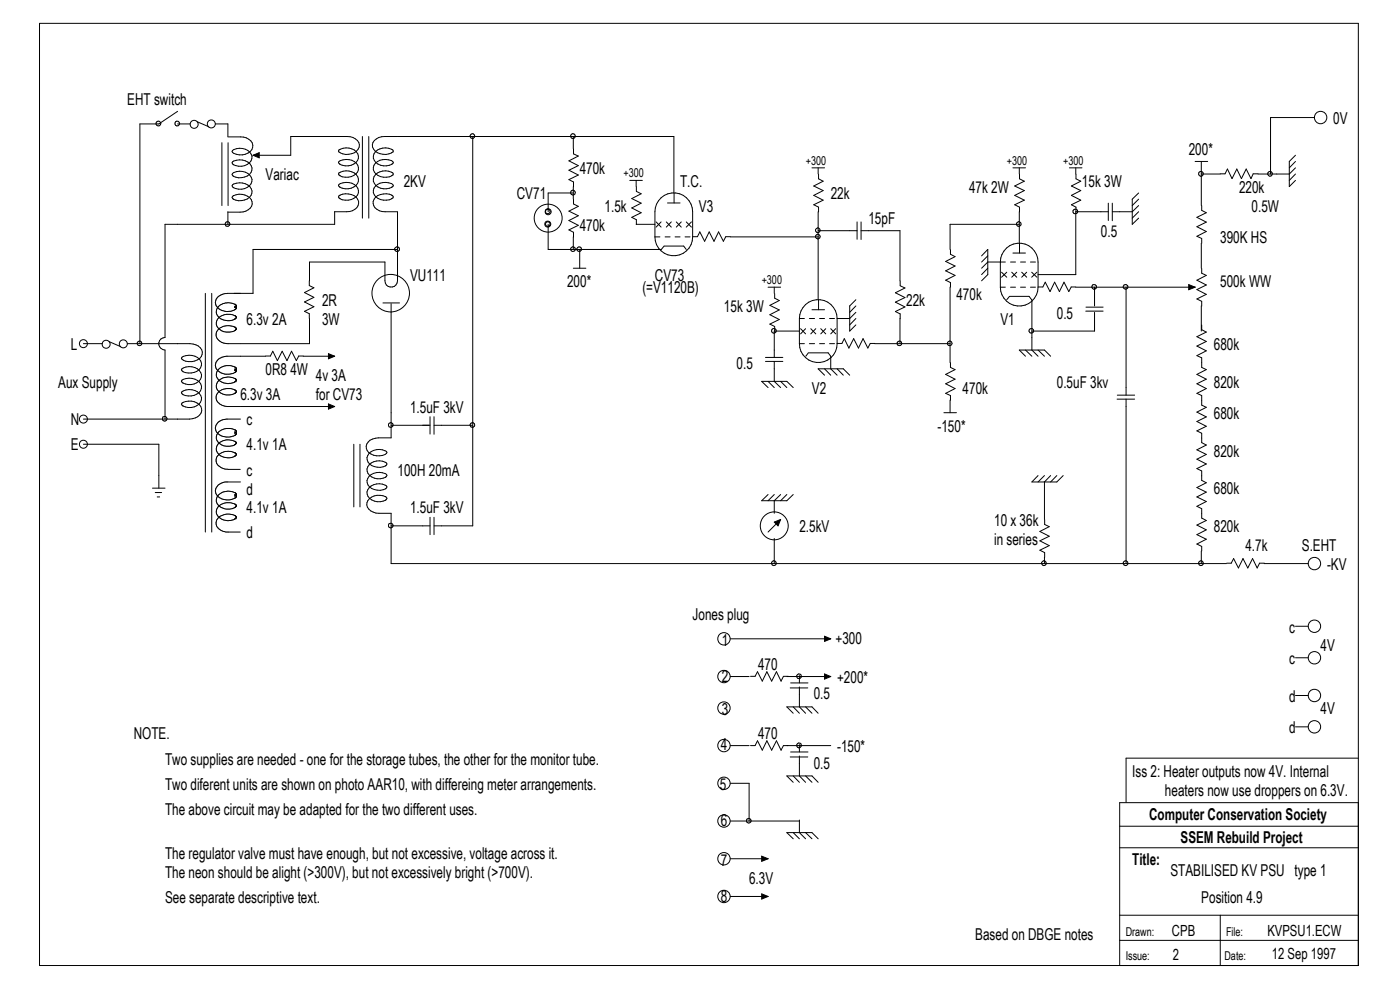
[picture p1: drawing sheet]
<svg xmlns="http://www.w3.org/2000/svg" width="297mm" height="210mm" viewBox="0 0 297 210" stroke-linecap="round" stroke-linejoin="round" font-family="sans-serif">
<g fill="none" stroke="#000" stroke-width=".21">
<path d="M8.4 5h279.8v199.8h-279.8zM37.7 23.6l-4 2.7h-4v46.6M37.7 26.3h2.6M41.8 25.8l2.5 1.1M45.7 26.3h2.6v2.7M47.1 30.3v13.3M48.3 29h2.8a2.44 2.44 0 0 1 2.5 1.8 2.3 2.3 0 0 1-2.8 2.1 1.57 1.57 0 0 1-1.6-.8 2.53 2.53 0 0 1 3.4-.2 1.73 1.73 0 0 1 .8 1.9 1.73 1.73 0 0 1-1.5 1.3 3.3 3.3 0 0 1-2.5-.2M48.4 30.3v13.3M49.6 34.9l-.4-.4a2.54 2.54 0 0 1 2.9-.4 1.73 1.73 0 0 1 1.4 1.8 1.73 1.73 0 0 1-1.6 1.6 3.1 3.1 0 0 1-2.5-.1M49.6 37.4l-.4-.4a2.53 2.53 0 0 1 3.4-.2 1.73 1.73 0 0 1 .8 1.8 1.73 1.73 0 0 1-1.5 1.4 3.3 3.3 0 0 1-2.5-.2M49.6 39.8l-.4-.4a2.54 2.54 0 0 1 2.9-.4 1.73 1.73 0 0 1 1.4 1.8 1.73 1.73 0 0 1-1.6 1.6 3.1 3.1 0 0 1-2.5-.2M53.7 32.9h8v-3.9h11.9a2.48 2.48 0 0 1 2.6 1.7 2.18 2.18 0 0 1-2.2 2 2.4 2.4 0 0 1-2.2-.7 2.49 2.49 0 0 1 2.8-.4 1.76 1.76 0 0 1 1.4 1.8 1.76 1.76 0 0 1-1.5 1.7 3.3 3.3 0 0 1-2.4-.3"/>
<path d="M53.7 32.9l1.3-.5v1.1zM72.2 34.8l-.4-.3a2.8 2.8 0 0 1 4.1 .6 1.75 1.75 0 0 1-1.4 2.4 3.3 3.3 0 0 1-2.4-.2M72.2 37.3l-.4-.4a2.49 2.49 0 0 1 2.8-.5 1.76 1.76 0 0 1 1.4 1.8 1.76 1.76 0 0 1-1.5 1.7 3.3 3.3 0 0 1-2.4-.2M72.2 39.7l-.4-.4a2.8 2.8 0 0 1 4.1 .6 1.75 1.75 0 0 1-1.4 2.4 3.3 3.3 0 0 1-2.4-.2M76.9 29v17.3M78.2 29v17.3M83.1 32.4l.3-.4a2.49 2.49 0 0 0-2.8-.4 1.76 1.76 0 0 0-1.4 1.8 1.76 1.76 0 0 0 1.5 1.7 3.3 3.3 0 0 0 2.5-.3M83.1 34.8l.3-.3a2.8 2.8 0 0 0-4.1 .6 1.94 1.94 0 0 0 2.1 2.5l1.2-.1 .6-.2M83.1 37.3l.3-.4a2.49 2.49 0 0 0-2.8-.5 1.76 1.76 0 0 0-1.4 1.8 1.76 1.76 0 0 0 1.5 1.7 3.3 3.3 0 0 0 2.5-.2M83.1 39.7l.3-.4a2.8 2.8 0 0 0-4.1 .6 1.94 1.94 0 0 0 2.1 2.6l1.2-.1 .6-.3M83.1 32.4a2.97 2.97 0 0 1-4.1-1.2 2.12 2.12 0 0 1 2.6-2.2h61.4v14.1M100.3 29v82.5h-8.2"/>
<path d="M121.6 29v2.6M121.6 39.6v2.6M121.7 31.6v1l1 .5-2 1 2 1-2 1 2 1-2 1 1 .5v1M133.6 38.3h2.7M135 38.3v2.3l1 .5-2 1 2 1-2 1 2 1-2 1 1 .5v1M172.3 35.6h2.6M173.6 35.6v1.3M173.7 37v.9l.9 .5-2 1.1 2 .9-2 1 2 1.1-2 .9 1.1 .5v1.1M214.9 35.6h2.7M216.2 35.6v1.3M216.3 37v.9l1 .5-2 1.1 2 .9-2 1 2 1.1-2 .9 1 .5v1.1M226.9 35.6h2.6"/>
<path d="M228.2 35.6v1.3M228.3 37v.9l1 .5-2 1.1 2 .9-2 1 2 1.1-2 .9 1 .5v1.1M253.5 34.2h2.7M254.8 34.2v9.4M254.8 36.9h4.1M258.9 36.9h1l.5-1 1 2 1-2 1 2 1-2 1 2 .5-1h1M274.8 35.6l-1.3 1.3h-6.6M274.8 32.9l-1.3 1.3v5.4l1.3-1.3M274.8 36.9l-1.3 1.4M274.8 34.2l-1.3 1.4M278.8 24.9h-9.3v12M48.3 44.9v2.7"/>
<path d="M49.5 41.5a2.84 2.84 0 0 1 4 1.3 2.11 2.11 0 0 1-2.6 2.2h-2.6M49.6 41.5l-.4 .4 .4 .3M65.6 59.6v1l1 .4-2 1.1 2 1-2 1 2 1-2 .9 1 .5v1.1M71 44.9v2.7h-36v24a1.33 1.33 0 0 0-1.3 1.3 1.33 1.33 0 0 0 1.3 1.4v14.6M72.1 41.4a2.9 2.9 0 0 1 4 1.3 2.11 2.11 0 0 1-2.6 2.2h-2.5M72.2 41.4l-.4 .4 .4 .3M83.1 41.4l.3 .4-.3 .3M83.1 41.4a2.9 2.9 0 0 0-3.9 1.3 2.11 2.11 0 0 0 2.5 2.2h2.6M84.3 44.9v14.7a1.33 1.33 0 0 1-1.3 1.3 1.33 1.33 0 0 1-1.3-1.3v-4h-16v4M84.3 52.9h-30.6v9.3h-5.4a2.28 2.28 0 0 0-2.6 2.1 2.72 2.72 0 0 0 3.9 1.5l.2-.1M116.3 47.6v5.3h24l.6-.7M121.6 40.9h-5.3v4"/>
<path d="M121.6 56.9h2.7M121.6 50.2v2.7M121.7 42.3v1l1 .5-2 1 2 1-2 1 2 1-2 1 1 .5v1M123 52.9v4M135 47.6h3.9M138.9 50.2h1.1M138.9 50.2a4 4 0 0 0 4 4 4 4 0 0 0 4-4M138.9 50.2v-5.3a4 4 0 0 1 4-4 4 4 0 0 1 4 4v5.3M139.2 47.1l1.1 1.1M140.3 47.1l-1.1 1.1M140.9 52.2h4.1l.6 .7M141.1 50.2h1.1"/>
<path d="M141.4 47.1l1 1.1M141.6 43.1h2.7M142.4 47.1l-1 1.1M143.2 50.2h1.1M143.5 47.1l1 1.1M144.5 47.1l-1 1.1M145.3 50.2h1.1M145.6 47.1l1.1 1.1M146.7 47.1l-1.1 1.1M147 50.2h1l.5-1 1 2 1-2 1 2 .9-2 1.1 2 .5-1h19.6M173.6 44.9v18.7M173.6 48.9h8.2"/>
<path d="M181.8 47.1v3.7M182.7 48.9h8.2v10.7M182.7 47.1v3.7M191 59.6v1l1 .5-2.1 1 2.1 1-2.1 1 2.1 1-2.1 1 1.1 .5v1M201.6 53v.9l1 .5-2 1.1 2 .9-2 1 2 1-2 1 1 .5v1M208.2 54.3l1.3-1.4v5.4l-1.3 1.3M209.5 54.3l-1.3 1.3M209.5 56.9l-1.3 1.4M212.5 57.7l1.1 1.1M213.3 55.6h-3.8l-1.3 1.3M213.5 52.6a4 4 0 0 1 4.3-.7 4 4 0 0 1 2.4 3.7v5.3a4 4 0 0 1-4 4 4 4 0 0 1-4-4v-5.3a4 4 0 0 1 1.3-3zM213.6 57.7l-1.1 1.1"/>
<path d="M214.4 55.6h1M214.6 57.7l1.1 1.1M214.9 53.7h2.7M215.7 57.7l-1.1 1.1M216.2 47.6h-14.7v5.3M216.2 44.9v6.7M216.3 51.6v2.1M216.5 55.6h1.1M216.7 57.7l1.1 1.1M217.8 57.7l-1.1 1.1M218.6 55.6h1.1M218.9 57.7l1.1 1.1"/>
<path d="M220 57.7l-1.1 1.1M235.1 44.9h-6.9v13.4h-8M235.1 43.1v3.7M236 43.1v3.7M241.6 43.6l-1.4 1.3h-4.2M241.6 40.9l-1.4 1.3v5.4l1.4-1.3M241.6 44.9l-1.4 1.4M241.6 42.2l-1.4 1.4M254.8 51.6v5.3M254.9 43.6v1l1 .5-2 1 2 1-2 1 2 1-2 1 1 .5v1M254.9 56.9v1.1l1 .4-2 1 2 1.1-2 .9 2 1-2 1 1 .5v1M17.7 72.9h4"/>
<path d="M23.2 72.5l2.4 1M27 72.9h13.3a2.26 2.26 0 0 1 2.6 2.2 2.72 2.72 0 0 1-3.5 1.5l-.5-.2M38.9 76.4l-.4-.4a2.71 2.71 0 0 1 4.3 1.1 2.47 2.47 0 0 1-3.5 1.9l-.6-.2M38.9 78.8l-.4-.4a2.67 2.67 0 0 1 4.3 1.1 2.47 2.47 0 0 1-3.5 1.9l-.6-.2M43.6 62.2v50.7M44.9 62.2v50.7M49.7 65l.4 .2a.34 .34 0 0 1-.4 .5M49.7 65.2l.4-.3-.3-.4a3.4 3.4 0 0 0-2.4-.1 1.77 1.77 0 0 0-1.5 1.8 1.77 1.77 0 0 0 1.6 1.7 3.1 3.1 0 0 0 2.4-.2M49.7 78.6l.4-.3-.1-.3a2.85 2.85 0 0 0-4 1 1.84 1.84 0 0 0 1.5 2.2l1.5 .1 .9-.3M49.7 78.3l.3 .1M49.7 69.4h.1M49.8 69.4l.3 .3"/>
<path d="M49.9 67.6l.2-.4a2.82 2.82 0 0 0-4.1 .9 1.92 1.92 0 0 0 2 2.3h1.2l.7-.3M49.9 67.6l-.2 .1M49.9 65h.1M49.9 78.5h.1M50 67.6h.1M50 67.1h.1M50 78.4h.1M50 78.4l.1 .4-.4 .2M50.1 67.1v.1M50.1 67.4v.1M50.1 78.3v.1M50.1 64.9h.1"/>
<path d="M50.1 69.7h.1M50.1 69.7v.2l-.4 .2M56.3 75.6h-8.3a2.12 2.12 0 0 0-2.2 2.3 2.88 2.88 0 0 0 4 1.1M56.3 75.5h1.1l.5-1 .9 2 1.1-2 1 2 .9-2 1.1 2 .5-1h.9M64.3 75.6h6.7M65.7 67.6v5.3h-17.5a2.05 2.05 0 0 1-2.3-2.5 2.91 2.91 0 0 1 3.9-1M69.7 75l1.3 .6-1.3 .5zM81.2 64.3h3.6M83 64.4v28.5a7 7 0 0 0-4.5 .5 1.73 1.73 0 0 0-.8 1.8 1.73 1.73 0 0 0 1.5 1.4 3.7 3.7 0 0 0 2.5-.2M162.4 76.7h3.7M162.4 75.8h3.7M162.9 60.9h2.7"/>
<path d="M164.3 60.9v1.3M164.3 76.7v4.2l1.3 1.3M164.3 62.3v.9l1 .6-2 1 2 .9-2 1.1 2 1-2 .9 1 .6v1M169.6 67.6h1M169.6 72.9h1M169.6 67.6a4 4 0 0 1 4-4 4 4 0 0 1 4 4M169.6 67.6v5.3M169.6 70.2h-5.3v5.6M169.8 69.7l1.1 1.1M170.9 69.7l-1.1 1.1M171.5 74.8l-.6 .8M171.6 74.8h4.1l.5 .8v2.6l1.4 1.4"/>
<path d="M171.7 67.6h1.1M171.7 72.9h1.1M172 69.7l1.1 1.1M172.3 65.7h2.6M173.1 69.7l-1.1 1.1M173.7 63.6v2.1M173.9 67.6h1M173.9 72.9h1M174.1 69.7l1.1 1.1M174.9 79.6l-1.3-1.4h5.3l1.4 1.4M174.9 78.2l1.3 1.4M175.2 69.7l-1.1 1.1"/>
<path d="M176 67.6h1M176 72.9h1M176.2 69.7l1.1 1.1M177.3 69.7l-1.1 1.1M177.6 67.6v5.3a4 4 0 0 1-4 4 4 4 0 0 1-4-4M177.6 72.9h1l.5-1.1 1 2 1-2 1 2 1-2 1 2 .5-.9h1M177.6 78.2l1.3 1.4M181.6 66.3l-1.3 1.3h-2.7M181.6 63.6l-1.3 1.3v5.3l1.3-1.3M181.6 67.6l-1.3 1.3M181.6 64.9l-1.3 1.4M185.6 72.9h15.9"/>
<path d="M190.9 67.6v5.3M201.5 60.9v16M201.6 76.9v1l1 .5-2 1 2 1-2 1 2 1-2 1 1 .5v1M212.2 60.9h1.1M214.2 62.9l-.6 .7M214.2 62.9h4.1l.6 .7M214.4 60.9h1M216.5 60.9h1.1M217.6 75.6l-1.4-1.3h5.4l1.3 1.3M217.6 74.3l1.3 1.3M218.6 60.9h1.1M218.9 63.6v10.7l1.3 1.3"/>
<path d="M220.2 74.3l1.4 1.3M220.3 60.9h.9l.5-1 1.1 1.9 .9-1.9 1 1.9 1-1.9 1 1.9 .5-.9h1M228.2 60.9h25.3M230.3 66h3.7M230.4 65.2h3.6M232.2 66.3v3.9h-13.3M232.2 60.9v4M238.9 60.9v22.9M252.2 60.4l1.3 .5-1.3 .6zM254.8 64.9v5.3M254.9 68.9v1l1 .5-2 1 2 1-2 1 2 1-2 1 1 .5v2l1 .5-2 1 2 1-2 1 2 1-2 1 1 .5v2l1 .5-2 1 2 1-2 1 2 1-2 1 1 .5v2l1 .5-2 1 2 1-2 1 2 1-2 1 1 .5v2l1 .5-2 1 2 1-2 1 2 1-2 1 1 .5v2l1 .5-2 1 2 1-2 1 2 1-2 1 1 .5v1M17.7 94.2h16v9.3"/>
<path d="M38.8 85.4a2.84 2.84 0 0 1 4 1.3 1.99 1.99 0 0 1-1.9 2.1l-23.2 .1M38.9 81.2l-.4-.3a2.71 2.71 0 0 1 4.3 1.1 2.23 2.23 0 0 1-2.9 2l-1.2-.3M38.9 83.7l-.4-.4a2.67 2.67 0 0 1 4.3 1.1 2.47 2.47 0 0 1-3.5 1.9l-.6-.2M38.9 85.3l-.4 .4 .4 .4M49.7 81l.4-.3a1.61 1.61 0 0 0-2-.7 1.98 1.98 0 0 0-2.1 2.5 2.82 2.82 0 0 0 3.9 .9M49.7 94.3l.4-.3v-.1a2.71 2.71 0 0 0-2.7-.4 1.77 1.77 0 0 0-1.5 1.8 1.77 1.77 0 0 0 1.6 1.7 3.1 3.1 0 0 0 2.4-.2M49.7 91.6l.4 .3v.2l-.4 .3M49.7 82.7h.1M49.7 96l.1 .1M49.8 82.7a3 3 0 0 0-3.9 1.1 1.93 1.93 0 0 0 1.8 2.3l23.3 .1M49.8 82.7l.3 .2v.2l-.4 .3M49.8 96.1l.3 .2-.1 .3"/>
<path d="M49.8 96.1a2.79 2.79 0 0 0-4 1.4 2.08 2.08 0 0 0 2.4 2l2.8 .1M49.9 93.6h.1M49.9 80.3h.1M49.9 83.4h.1M49.9 94.2h.1M50 96.1h.1M50 96.6l-.3 .2M50 96.6h.1M50 92.2h.1M50.1 80.8h.1M50.1 91.4l-.1-.1a2.92 2.92 0 0 0-4 1 1.92 1.92 0 0 0 2 2.4l1.2-.1 .7-.3M50.1 80.5h.1"/>
<path d="M50.1 83.2h.1M50.1 91.4h.1M50.1 91.7h.1M50.1 92.1v.1M50.1 94.1h.1M50.1 91.4v.2l-.4 .3M51 88.9h-3a2.03 2.03 0 0 0-2.3 2.1 2.69 2.69 0 0 0 3.6 1.5l.5-.1M69.7 85.7l1.3 .5-1.3 .6zM75.1 94.2v13.3M76.4 94.2v13.3M81.7 96.4l.4-.4a2.54 2.54 0 0 0-2.9-.5 1.73 1.73 0 0 0-1.4 1.8 1.73 1.73 0 0 0 1.6 1.7 3.1 3.1 0 0 0 2.5-.2M81.7 98.8l.4-.4a2.53 2.53 0 0 0-3.4-.2 1.73 1.73 0 0 0-.8 1.9 1.73 1.73 0 0 0 1.5 1.3 3.3 3.3 0 0 0 2.5-.2"/>
<path d="M83 90.2h8.2M91.2 88.4v3.7M92.1 90.2h8.2M92.1 88.4v3.7M162.9 82.2l-1.3-1.3h5.3l1.4 1.3M162.9 80.9l1.4 1.3M165.6 80.9l1.3 1.3M200.2 87.5h2.7M201.5 84.9v2.6M237 84.7h3.7M237 83.8h3.7M238.9 84.7v34.8"/>
<path d="M32.3 103.5h2.7M32.9 104.5h1.4M33.4 105.4h.5M46.1 105.2a1.83 1.83 0 0 0 1.7 2.7 3.3 3.3 0 0 0 2.1-.2M46.1 105.2a3 3 0 0 1 3.8-.6l.2 .3-.4 .3M46.1 105.2a3.2 3.2 0 0 0 3.7 .5M49.7 104.9a.34 .34 0 0 1 .4 .5M49.7 109.3h.1M49.8 109.3l.3 .5-.4 .3M49.8 109.3a2.9 2.9 0 0 0-3.9 1.3 1.98 1.98 0 0 0 2 2.3h3.1M49.9 105.2h.1M49.9 110h.1"/>
<path d="M49.9 105.6l-.1 .1M50 107.1l-.2-.2a2.93 2.93 0 0 0-3.8 1.1 1.64 1.64 0 0 0 1.1 2.2 3.5 3.5 0 0 0 2.8-.1M50 107.1h.1M50 107.1h.1a.36 .36 0 0 1-.4 .6M50.1 105h.1M50.1 109.9h.1M50.1 105.4v.1M50.1 105.5l-.4 .2M51 102.2h-3.2a2.04 2.04 0 0 0-2 2.3l.3 .7M81.7 105.3l.4 .4-.4 .4M81.7 101.2l.4-.4a2.54 2.54 0 0 0-2.9-.4 1.73 1.73 0 0 0-1.4 1.8 1.73 1.73 0 0 0 1.6 1.6 3.1 3.1 0 0 0 2.5-.1M81.7 103.7l.4-.4a2.53 2.53 0 0 0-3.4-.2 1.73 1.73 0 0 0-.8 1.8 1.73 1.73 0 0 0 1.5 1.4 3.3 3.3 0 0 0 2.5-.2"/>
<path d="M81.8 105.4a2.84 2.84 0 0 0-3.9 1.2 2.05 2.05 0 0 0 1.9 2.2l3.2 .1v10.6h177.2M83 111.5h8.2M91.2 109.7v3.7M92.1 109.7v3.7M162.9 104.9l-1.3 1.3h5.3l1.4-1.3M164.3 114.2v5.3M164.3 104.9l-1.4 1.3M164.3 110.7l1.3-.5-.5 1.3zM165.6 104.9l-1.3 1.3v2.7M165.6 110.2l-2.7 2.7M166.9 104.9l-1.3 1.3M220.2 100.9l-1.3 1.3h5.3l1.4-1.3"/>
<path d="M221.6 100.9l-1.4 1.3M221.6 118.2v1.3M221.6 110.2v1.1l1 .4-2 1 2 1-2 1 2 1-2 1 1 .5v1M222.9 100.9l-1.3 1.3v8M224.2 100.9l-1.3 1.3M254.8 116.9v2.6M260.2 119.5h1l.5-1 1 2 1-2 1 2 1-2 1 2 .5-1h1M268.2 119.5h9.3M154.9 135.5h21.3M174.9 135l1.3 .5-1.3 .6zM274.8 132.8h2.7M274.8 139.5h2.7"/>
<path d="M154.9 143.5h4M154.9 158.2h4M159.2 143.5h1l.5-1 1 2 1-2 1 2 1-2 1 2 .5-1h1M159.2 158.2h1l.5-1.1 1 2 1-2 1 2 1-2 1 2 .5-.9h10M166.9 143.5h9.3M167.6 145.9h3.8M167.7 144.9h3.7M167.7 159.5h3.7M168.3 151.3l-1.4-1.4h5.4l1.3 1.4M168.3 149.9l1.3 1.4M169.6 143.3v1.6M169.6 145.7v4.2l1.3 1.4"/>
<path d="M169.6 157.9v1.6M170.9 149.9l1.4 1.4M174.9 143l1.3 .5-1.3 .6zM274.8 147.5h2.7M274.8 154.2h2.7M154.9 166.2h4v8M154.9 174.2h14.7M167.6 160.6h3.8M168.3 165.9l-1.4-1.3h5.4l1.3 1.3M168.3 164.6l1.3 1.3M168.3 177.9l-1.4-1.3h5.4l1.3 1.3M168.3 176.6l1.3 1.3"/>
<path d="M169.6 160.4v4.2l1.3 1.3M169.6 173.9v2.7l1.3 1.3M170.9 164.6l1.4 1.3M170.9 176.6l1.4 1.3M237.5 179.8h50.7M237.5 175.3h50.7M288.2 170.3h-50.7v34.5M288.2 160.8h-49.3v9.4M154.9 182.2h8M154.9 190.2h8M161.6 181.6l1.3 .6-1.3 .5zM161.6 189.6l1.3 .6-1.3 .5z"/>
<path d="M237.5 194.1h50.7M237.5 199.5h50.7M258.9 194.1v10.7"/>
<circle cx="33.6" cy="26.2" r=".51"/>
<circle cx="37.6" cy="26.2" r=".49"/>
<circle cx="41.2" cy="26.4" r=".85"/>
<circle cx="44.8" cy="26.3" r=".85"/>
<circle cx="100.2" cy="28.9" r=".49"/>
<circle cx="121.5" cy="28.9" r=".49"/>
<circle cx="254.8" cy="36.9" r=".51"/>
<circle cx="269.4" cy="36.9" r=".51"/>
<circle cx="280.2" cy="24.9" r="1.32"/>
<circle cx="48.3" cy="47.5" r=".49"/>
<circle cx="84.2" cy="52.8" r=".51"/>
<circle cx="116.2" cy="47.5" r=".64"/>
<circle cx="116.2" cy="47.5" r=".49"/>
<circle cx="116.2" cy="44.8" r=".5"/>
<circle cx="116.3" cy="44.9" r=".64"/>
<circle cx="116.3" cy="46.3" r="2.96"/>
<circle cx="121.5" cy="40.9" r=".5"/>
<circle cx="121.5" cy="52.9" r=".5"/>
<circle cx="122.9" cy="52.8" r=".49"/>
<circle cx="173.5" cy="50.2" r=".49"/>
<circle cx="173.5" cy="48.9" r=".49"/>
<circle cx="216.1" cy="47.5" r=".49"/>
<circle cx="228.1" cy="44.8" r=".51"/>
<circle cx="17.7" cy="72.9" r=".85"/>
<circle cx="22.5" cy="73" r=".85"/>
<circle cx="26.2" cy="72.9" r=".85"/>
<circle cx="29.6" cy="72.8" r=".49"/>
<circle cx="82.9" cy="62.2" r="4"/>
<circle cx="164.2" cy="70.2" r=".49"/>
<circle cx="190.8" cy="72.8" r=".49"/>
<circle cx="201.5" cy="72.8" r=".49"/>
<circle cx="218.8" cy="70.2" r=".49"/>
<circle cx="232.1" cy="60.8" r=".49"/>
<circle cx="238.8" cy="60.8" r=".51"/>
<circle cx="17.7" cy="94.2" r=".85"/>
<circle cx="17.7" cy="88.9" r=".85"/>
<circle cx="34.9" cy="88.8" r=".49"/>
<circle cx="82.9" cy="90.1" r=".49"/>
<circle cx="100.2" cy="90.1" r=".49"/>
<circle cx="82.9" cy="111.5" r=".49"/>
<circle cx="164.2" cy="119.5" r=".5"/>
<circle cx="164.3" cy="111.5" r="2.96"/>
<circle cx="221.5" cy="119.5" r=".49"/>
<circle cx="238.8" cy="119.5" r=".51"/>
<circle cx="254.8" cy="119.5" r=".49"/>
<circle cx="278.8" cy="119.5" r="1.32"/>
<circle cx="153.6" cy="135.5" r="1.32"/>
<circle cx="278.8" cy="132.8" r="1.32"/>
<circle cx="278.8" cy="139.5" r="1.32"/>
<circle cx="153.6" cy="143.5" r="1.32"/>
<circle cx="153.6" cy="158.2" r="1.32"/>
<circle cx="153.6" cy="150.2" r="1.32"/>
<circle cx="169.5" cy="143.4" r=".49"/>
<circle cx="169.5" cy="158.1" r=".51"/>
<circle cx="278.8" cy="147.5" r="1.32"/>
<circle cx="278.8" cy="154.2" r="1.32"/>
<circle cx="153.6" cy="174.2" r="1.32"/>
<circle cx="153.6" cy="166.2" r="1.32"/>
<circle cx="158.8" cy="174.1" r=".49"/>
<circle cx="153.6" cy="190.2" r="1.32"/>
<circle cx="153.6" cy="182.2" r="1.32"/>
</g>
<path d="M53.7 32.9l1.3-.5v1.1zM69.7 75l1.3 .6-1.3 .5zM252.2 60.4l1.3 .5-1.3 .6zM69.7 85.7l1.3 .5-1.3 .6zM164.3 110.7l1.3-.5-.5 1.3zM174.9 135l1.3 .5-1.3 .6zM174.9 143l1.3 .5-1.3 .6zM161.6 181.6l1.3 .6-1.3 .5zM161.6 189.6l1.3 .6-1.3 .5z" fill="#000"/>
<g font-size="3.5">
<text x="27" y="22.3">EHT switch</text>
<text x="282.8" y="26.3">0V</text>
<text x="252.2" y="32.9">200*</text>
<text x="56.3" y="38.3">Variac</text>
<text x="85.6" y="39.6">2KV</text>
<text x="123" y="36.9">470k</text>
<text x="144.3" y="39.6">T.C.</text>
<text x="205.6" y="40.9">47k 2W</text>
<text x="229.5" y="39.6">15k 3W</text>
<text x="262.8" y="40.9">220k</text>
<text x="109.6" y="42.2">CV71</text>
<text x="128.3" y="44.9">1.5k</text>
<text x="148.3" y="44.9">V3</text>
<text x="176.2" y="42.2">22k</text>
<text x="184.2" y="47.6">15pF</text>
<text x="265.5" y="44.9">0.5W</text>
<text x="123" y="48.9">470k</text>
<text x="233.6" y="50.2">0.5</text>
<text x="258.9" y="51.6">390K HS</text>
<text x="87" y="59.6">VU111</text>
<text x="138.9" y="59.6">CV73</text>
<text x="68.3" y="64.9">2R</text>
<text x="120.3" y="60.9">200*</text>
<text x="136.3" y="62.2">(=V1120B)</text>
<text x="192.2" y="64.9">22k</text>
<text x="202.9" y="63.6">470k</text>
<text x="258.9" y="60.9">500k WW</text>
<text x="52.3" y="68.9">6.3v 2A</text>
<text x="68.3" y="68.9">3W</text>
<text x="153.6" y="66.3">15k 3W</text>
<text x="212.2" y="68.9">V1</text>
<text x="224.2" y="67.6">0.5</text>
<text x="15" y="74.3">L</text>
<text x="257.5" y="74.3">680k</text>
<text x="12.4" y="82.2">Aux Supply</text>
<text x="56.3" y="79.6">0R8 4W</text>
<text x="67" y="80.9">4v 3A</text>
<text x="156.3" y="78.2">0.5</text>
<text x="172.3" y="83.6">V2</text>
<text x="204.2" y="83.6">470k</text>
<text x="224.2" y="82.2">0.5uF 3kv</text>
<text x="257.5" y="82.2">820k</text>
<text x="51" y="84.9">6.3v 3A</text>
<text x="67" y="84.9">for CV73</text>
<text x="87" y="87.5">1.5uF 3kV</text>
<text x="257.5" y="88.9">680k</text>
<text x="15" y="90.2">N</text>
<text x="15" y="95.5">E</text>
<text x="52.3" y="90.2">c</text>
<text x="52.3" y="95.5">4.1v 1A</text>
<text x="198.9" y="91.6">-150*</text>
<text x="52.3" y="100.9">c</text>
<text x="84.3" y="100.9">100H 20mA</text>
<text x="257.5" y="96.9">820k</text>
<text x="52.3" y="104.9">d</text>
<text x="257.5" y="104.9">680k</text>
<text x="52.3" y="108.9">4.1v 1A</text>
<text x="87" y="108.9">1.5uF 3kV</text>
<text x="169.6" y="112.9">2.5kV</text>
<text x="210.9" y="111.5">10 x 36k</text>
<text x="257.5" y="112.9">820k</text>
<text x="52.3" y="114.2">d</text>
<text x="210.9" y="115.5">in series</text>
<text x="264.2" y="116.9">4.7k</text>
<text x="276.2" y="116.9">S.EHT</text>
<text x="281.5" y="120.9">-KV</text>
<text x="146.9" y="131.5">Jones plug</text>
<text x="153.2" y="136.9">1</text>
<text x="177.2" y="136.5">+300</text>
<text x="273.5" y="134.2">c</text>
<text x="160.8" y="142.2">470</text>
<text x="273.5" y="140.8">c</text>
<text x="280.2" y="138.2">4V</text>
<text x="153.2" y="144.6">2</text>
<text x="172.6" y="148.4">0.5</text>
<text x="177.6" y="144.9">+200*</text>
<text x="273.5" y="148.8">d</text>
<text x="153.2" y="151.7">3</text>
<text x="273.5" y="155.5">d</text>
<text x="280.2" y="151.5">4V</text>
<text x="28.4" y="156.8">NOTE.</text>
<text x="153" y="159.1">4</text>
<text x="160.8" y="156.8">470</text>
<text x="177.6" y="159.5">-150*</text>
<text x="35" y="162.2">Two supplies are needed - one for the storage tubes, the other for the monitor tube.</text>
<text x="35" y="167.5">Two diferent units are shown on photo AAR10, with differeing meter arrangements.</text>
<text x="152.7" y="167.6">5</text>
<text x="172.6" y="163">0.5</text>
<text x="240.2" y="164.8">Iss 2: Heater outputs now 4V. Internal</text>
<text x="35" y="172.8">The above circuit may be adapted for the two different uses.</text>
<text x="243.8" y="174">Computer Conservation Society</text>
<text x="247.1" y="168.8">heaters now use droppers on 6.3V.</text>
<text x="153" y="175.3">6</text>
<text x="250.4" y="178.9">SSEM Rebuild Project</text>
<text x="35" y="182.2">The regulator valve must have enough, but not excessive, voltage across it.</text>
<text x="153" y="183.6">7</text>
<text x="240.2" y="183.5">Title:</text>
<text x="248.3" y="185.8">STABILISED KV PSU type 1</text>
<text x="35" y="186.1">The neon should be alight (&gt;300V), but not excessively bright (&gt;700V).</text>
<text x="35" y="191.5">See separate descriptive text.</text>
<text x="153" y="191.3">8</text>
<text x="158.9" y="187.5">6.3V</text>
<text x="254.8" y="191.5">Position 4.9</text>
<text x="206.9" y="199.5">Based on DBGE notes</text>
</g>
<g font-size="3.3">
<text x="248.6" y="198.5">CPB</text>
<text x="248.8" y="203.5">2</text>
<text x="268.9" y="198.6">KVPSU1.ECW</text>
<text x="269.8" y="203.3">12 Sep 1997</text>
</g>
<g font-size="2.6">
<text x="170.9" y="34.9">+300</text>
<text x="213.6" y="34.9">+300</text>
<text x="225.6" y="34.9">+300</text>
<text x="132.3" y="37.6">+300</text>
<text x="161.6" y="60.2">+300</text>
<text x="238.8" y="203.5">Issue:</text>
<text x="238.8" y="198.5">Drawn:</text>
<text x="259.8" y="203.5">Date:</text>
<text x="260.1" y="198.6">File:</text>
</g>
</svg>
